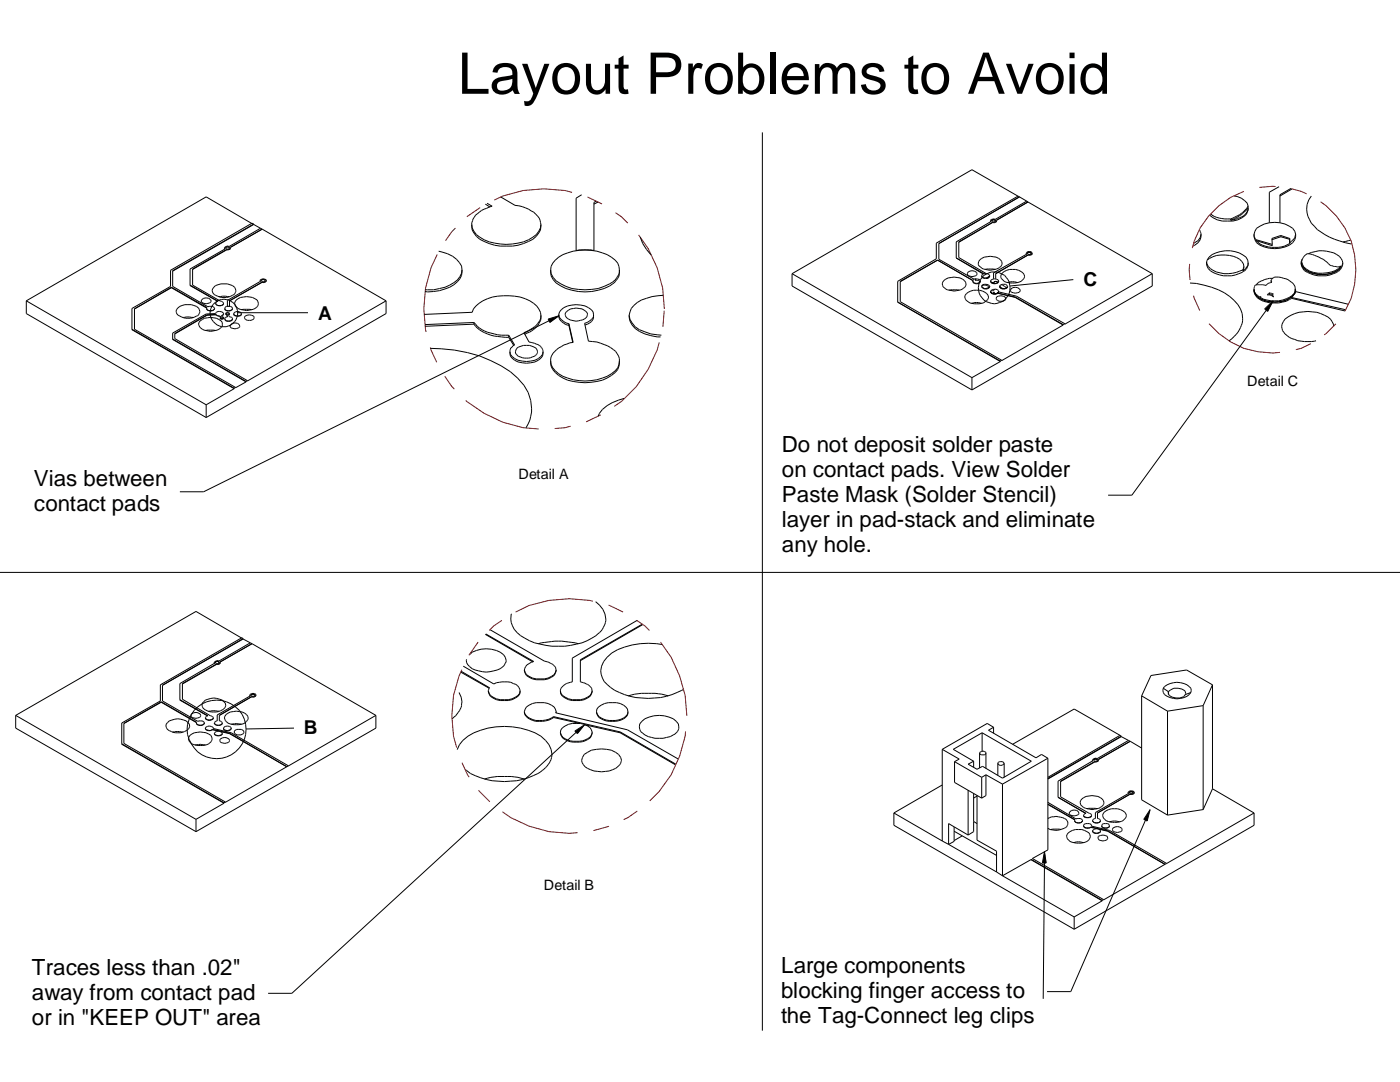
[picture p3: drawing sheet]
<svg xmlns="http://www.w3.org/2000/svg" width="279mm" height="216mm" viewBox="0 0 279 216" stroke-linecap="round" stroke-linejoin="round" font-family="sans-serif">
<g fill="none" stroke="#000" stroke-width=".2">
<path d="M99.9 39.3l2.9 1.7a6.1 6.1 0 0 1 5 2.9l.1 .9M116.1 38.9l-1.1 .6v10.5M152.1 26.4v179.3M203.1 39.1l-9.1-5.2-35.9 20.7M203.5 39.3l-.3-.2-16.3 9.4v3.1l-7.7 4.5v4.2M203.5 39.3l-16.1 9.3v3.1l7 4M203.5 39.3l1.4 .8M246.3 39.1a3.6 3.6 0 0 1 2.6 1.5l.2 .5M255.3 37.3l-2 1.1v6.1M257.6 37.6l-2.2 1.3v5.6M257.9 37.7l-2.5 1.4M261.7 39.1a4.4 4.4 0 0 0 .6 6 12.4 12.4 0 0 0 6.2 3.3l1.2 .3"/>
<path d="M34.2 57.3l7.1 4.1-.1 .1M34.2 57.4l7 4.1M34.2 57.4l-7.4 4.2M34.2 57.3v.1M34.2 57.3l-7.4 4.3M37.9 56.9l5.6 3.2h-.2l-.3 .4 .4 .5M40.3 59.8a1.19 1.19 0 0 1 1.9 .2l-.3 .4a1.2 1.2 0 0 1-1.8-.4zM42.7 57.3a3.3 3.3 0 0 1 4.1 0 1.07 1.07 0 0 1 .2 1.1 1.07 1.07 0 0 1-.9 .7 3.3 3.3 0 0 1-3.6-.6l-.2-.5zM43.7 59.2h2M44.8 49.5l.1 .1M44.9 49.6l-7 4.1v3.3l5.5 3.1M45 49.4l.6-.1 .2 .2-.5 .2-.3-.2z"/>
<path d="M45.2 49.9l-6.8 3.9M45.2 49.8l-6.8 3.9v3.2l6 3.3 .2 .3-.1 .3-.3 .2M45.2 49.8h.5M45.2 49.8v.1M45.7 49.4l.1 .1M47.2 59.9a3.5 3.5 0 0 1 4.1 0 1.17 1.17 0 0 1-.8 1.8 3.4 3.4 0 0 1-3.5-.6 .95 .95 0 0 1 .2-1.2zM50.3 44.6l-9.2-5.3-35.9 20.7M50.6 44.7l-16.1 9.3v3.2l7 4a1.07 1.07 0 0 1 1.3 .2v.2M50.6 44.7v.1M50.6 44.7l-.3-.2-16.3 9.4v3.3l-7.7 4.4v4.2l20.4 11.8M50.6 44.8l1.4 .8M50.6 44.8l-16.1 9.3"/>
<path d="M51.9 56l.1-.2 .6-.2 .5 .2 .1 .2M51.9 56h.1M52 56l-6.6 3.9v1.2M52 45.6l-6.3 3.6a.68 .68 0 0 0-.9 .2l.1 .2M52 45.6l.3 .1M52.2 55.9l.4-.2 .3 .2v.2l-.5 .1-.2-.2zM52.3 45.7l-6.3 3.7-.1 .3-.7 .2M52.3 56.3l-6.5 3.7v1.1M52.3 55.8l-.1 .2M52.3 45.7l24.7 14.3M52.3 55.8h.4M52.3 56.3h.5"/>
<path d="M53.2 56l-.5 .4-.4-.1M53.2 56l-.1 .1M87.5 50.1a5.9 5.9 0 0 1 4.6 3l.1 .7M92.2 53.8a3.5 3.5 0 0 1-2.5 3.5 9.6 9.6 0 0 1-4.9 .9M92.2 53.8a3.6 3.6 0 0 1-2.5 3.1 10.7 10.7 0 0 1-4.8 .9M94.1 44.8a3.6 3.6 0 0 0 2.5 3 10.7 10.7 0 0 0 9.7-.5 3.2 3.2 0 0 0 1.6-2.5M96.9 40.7l.9 .6M97.2 40.6l1 .5a5.8 5.8 0 0 0-3.8 2.6 3.2 3.2 0 0 0 1.4 4.1 10.5 10.5 0 0 0 10.5 0 3.5 3.5 0 0 0 1.6-3M109.9 53.8a3.3 3.3 0 0 0 2 2.8 9.8 9.8 0 0 0 10.9-.7l.8-1.5M110.8 51.9a9.5 9.5 0 0 1 9.4-1.4 6.1 6.1 0 0 1 3.1 2 3.4 3.4 0 0 1-.2 3.3 5.9 5.9 0 0 1-3.7 2.1 10.2 10.2 0 0 1-8.4-1.4 3.1 3.1 0 0 1-.2-4.6zM115 50h3.5M119 40.1l-.5 .3v9.6"/>
<path d="M119.4 40.3l-.9 .4M127.8 47.3a8.2 8.2 0 0 0 2.2 3.6M132.3 58.9a10.2 10.2 0 0 0-5.1 1.5 3.2 3.2 0 0 0-1.6 2.5M158.1 54.6v2.5l35.9 20.7M158.1 54.6l35.9 20.8M187.1 51.9l-7.4 4.2v4.1l20.2 11.7M187.1 51.9l7 4.1M187.1 51.9l-7.4 4.3M188.4 56a3.2 3.2 0 0 1 4.3 .3 1.05 1.05 0 0 1-.6 1.4 3.7 3.7 0 0 1-3.9-.5 .95 .95 0 0 1 .2-1.2zM189.4 57.9h2M190.8 51.5l5.5 3.1M190.8 51.5l5.5 3.2"/>
<path d="M192.9 58.6a3 3 0 0 1 4.3 .3 .9 .9 0 0 1-.6 1.3 3.2 3.2 0 0 1-3.9-.4l-.2-.5zM193.1 54.4a1.06 1.06 0 0 1 1.1-.4 1.06 1.06 0 0 1 .8 .8 1.19 1.19 0 0 1-2-.2zM194.1 56a.84 .84 0 0 0 1.5 .3M194.1 56v.1a.8 .8 0 0 0 .8 .5 .8 .8 0 0 0 .8-.6M194.4 55.7l.3-.1v.2M194.4 55.7l-.3 .3M194.7 55.7h.7l.2 .1 .1 .3M194.7 55.8l-.1 .1M195.3 55.7l-.1 .3h-.6l.1-.2M195.6 51.8a3.2 3.2 0 0 1 4.3 .4 1.33 1.33 0 0 1-1.4 1.6 2.81 2.81 0 0 1-3.3-1l.1-.6zM195.9 57.1v.1M195.9 57.1a.98 .98 0 0 1 1.6 .1l-.1 .2a1.34 1.34 0 0 1-1.4-.1"/>
<path d="M195.9 57.1a1 1 0 0 1 1.5 .2M195.9 57.2l.1 .2 .4 .3h.6l.3-.2M195.9 55.1l.1 .3 .3 .1h.8l.4-.4M196.6 53.8h2M196.8 55.5h.1M197.4 57.3l-.1 .2M197.5 55l-.4-.4h-.8l-.3 .2v.5l.9 .2M197.5 55.1l-.5 .4M197.5 55v.1M197.5 55l-.6 .5M197.7 56.1l.1 .3 .3 .2M197.7 58.2l.1 .1"/>
<path d="M197.8 58.4a1.07 1.07 0 0 0 1.3 .2v-.1M197.8 58.4l.2 .1M197.8 58.3v.1M197.8 58.4l-.1-.1 .3 .2M197.8 56.3l.2 .2M197.9 58.4l.1 .1M198 58.5l.5 .2 .3-.1h-.6l.3 .1 .6-.2M198 43.9h.6M198 43.9l-.1 .1M198 43.9l.3-.1 .3 .1M198.1 44.4l-6.8 3.9v3.1l5.5 3.2M198.1 56.6h.8"/>
<path d="M198.1 44.4l-6.8 3.9M198.2 58.3l.3 .1-.2-.1M198.4 57.7l-.2 .3h-.4M198.6 43.9l.1 .2-.2 .2h-.4l-.2-.3M198.7 56.1l.4 .1v.3M198.7 56.1l-.3 .1v.3l-.6-.2M198.7 56.1l-.3 .2M198.7 56.1l.4 .2M198.8 44.3l-.3 .2-.4-.1M198.8 44.3l-.7 .1M198.9 59.3a1.15 1.15 0 0 1 1.8 .4l-.1 .2a1.42 1.42 0 0 1-1.7-.1zM198.9 44.1l-.1 .2"/>
<path d="M199.1 58.5h.1M199.1 58.5l3.5 .9M199.1 58.5l3.5 .8M199.2 58.4l-.1 .1M199.3 56.1l-.2 .3M199.3 56.1a.86 .86 0 0 0-.8-.5 .86 .86 0 0 0-.8 .6l.1 .1M199.3 58.2l-.2-.4a1.33 1.33 0 0 0-1.4 .3l.1 .2M199.3 58.2l-.1 .2M199.3 56.1l-.1 .3-.3 .2M199.3 58.3l-.2 .2M199.3 58.2v.1M199.3 58.3l3.6 .8 9.6 5.5"/>
<path d="M199.5 57.2l.2 .3M199.6 57.1l-.1 .1M199.7 57.5h1.1M199.7 57.5l.3 .2h.6l.2-.2M199.8 56.8h1l.3 .4v.1l-.3 .2M200.1 54.4a3 3 0 0 1 4.3 .4l.1 .3a1.79 1.79 0 0 1-2 1.4 2.49 2.49 0 0 1-2.8-1.1l.1-.6zM200.8 57.5l-.3 .1M200.9 57.4l.1-.1-1.3-.5-.1 .2v.3l.6 .3M201.1 56.4l.7-.2 1.3 .2M201.1 57.2l-.3 .3M201.8 57.7a1.06 1.06 0 0 1 1-.4 1.06 1.06 0 0 1 .8 .8l-.1 .2a1.66 1.66 0 0 1-1.8-.1zM202.6 59.4l9.6 5.5"/>
<path d="M202.6 59.3v.1M202.6 59.3l9.6 5.5M204.8 50.6l.1 .1M204.9 50.7v-.3l.2-.2h.6l.3 .3-.1 .3-.8 .1-6.4 3.7v1M204.9 50.7l-6.6 3.7v1.2M204.9 40.1l-6.3 3.7-.4-.1a.37 .37 0 0 0-.4 .1 .37 .37 0 0 0 0 .4l-7 4.1v3.2M204.9 40.1l.2 .2M205.1 50.4l.6-.1 .1 .2a.56 .56 0 0 1-.8 0zM205.1 50.5l.6-.1 .1 .1M205.1 50.5h.1M205.1 40.3l-6.2 3.6-.1 .4M205.1 40.3l24.9 14.3"/>
<path d="M205.2 50.4l-.1 .1M205.6 50.4l.1 .1M206 50.6l-.4 .3M214.2 55.8l-12.6 1.3M230 54.6l-17.5 10M230 54.6v2.5l-36 20.7M237.5 56.5a13 13 0 0 1 9.6 4.3 4.7 4.7 0 0 1-1.2 6.8l-.6 .4M239.4 45.9a2.12 2.12 0 0 1-1.3 3.2M239.7 46.7a2.24 2.24 0 0 1-1.5 1.9M240.8 52.2l.1-.3a5.8 5.8 0 0 1 6.9 .3 1.18 1.18 0 0 1 .3 1.5v.3l.5-.4 .5-.9M240.8 52.2a2.42 2.42 0 0 0 1.9 2.1 7 7 0 0 0 5.4-.5M241 51.8a4.9 4.9 0 0 1 4.5-1.8 5.3 5.3 0 0 1 3.2 1.3 2.05 2.05 0 0 1-.8 3.1 5.9 5.9 0 0 1-6.8-.8l-.2-.5-.1-.9"/>
<path d="M241.6 42.7a4.9 4.9 0 0 0 4 1M245.6 43.7v.2M248.2 53.3l-.1 .6M249.1 41.7a2.53 2.53 0 0 1-2 2.2 5.8 5.8 0 0 1-5.7-1M249.1 41.1a1.93 1.93 0 0 1-1.3 2.2l-1.3 .5-.9 .1M249.1 41.1l-.3 .6a7.2 7.2 0 0 1-3.2 2M249.1 41.4a6.5 6.5 0 0 1-3.5 2.5M250.3 58.1a2.67 2.67 0 0 0 2.5 2.2 5.9 5.9 0 0 0 4.8-.6l.1-.2M250.3 47.2l.4 .6M250.7 48l3.2 1v-.2M250.7 47.8v.2M250.7 47.8l3.2 1"/>
<path d="M251.2 59.2h.4l-.1 .4 .6 .3M251.2 59.2a1.96 1.96 0 0 1-.9-1.3 2.82 2.82 0 0 0 2.5 2.2M251.2 59.2v.2M251.2 59.4h.3M253.2 58.8l.1-.4 .8 .2-.1 .5M253.3 44.5l-1 .2-.8 .4a2.2 2.2 0 0 0-1.2 2.4 2.2 2.2 0 0 0 2 1.8 6.1 6.1 0 0 0 5.7-.9l.4-.6 .2-1.1M253.3 58.5l-.4 .3h.5l.6 .3M253.3 58.7l.7 .1M253.3 44.5h2.1M253.7 56l.1 .3-.7 .3-.5 .4-.5-.2-1.7 .1a1.94 1.94 0 0 0 .8 2.5M254 59.1l.1 .1M254 55.5l-.3 .5v.3"/>
<path d="M254 55.5a4.2 4.2 0 0 0-2.5 .7l-.8 .6M254 55.5a1.49 1.49 0 0 1 1.7-.1 3.4 3.4 0 0 1 2.8 2l-.1 1.2-1.1 1-.6 .3M254 59.1l.2 .2M255.4 44.5a4.4 4.4 0 0 1 3 1.6l.2 .6M255.6 47.2l-1.8 .6M255.6 47l-1.8 .6 .1 1.2M255.6 47.2l1.8 .6M255.6 47l1.8 .6v1a5.7 5.7 0 0 1-6.7-.6M255.6 47v.2M256.7 59.9l-.8 .2-1.5 .2M256.7 59.9l-.7 .2-.8 .1M257.7 59.5l10.8 2.6"/>
<path d="M257.7 59.4v.1M257.7 59.4l10.9 2.4M258.1 58.9l-1.4 1M258.3 58.7l.2-.4-.8 1.1M258.5 57.8v.4M258.5 58.2l10.6 2.5M258.5 58.2a4.6 4.6 0 0 1-4.8 1.8l-1.6-.3-.6-.3M258.6 46.7a2.2 2.2 0 0 1-1.2 1.7M258.6 57.9l-.1 .1M259.7 52.4a2.61 2.61 0 0 0 2.5 2.2 6.1 6.1 0 0 0 4.9-.8l.4-.5v-.2M259.8 52.2a1.56 1.56 0 0 1 2.2-1.4l2.1 .9 1.3 1.2a3.6 3.6 0 0 0 2.1 .2M259.8 52.2a2.52 2.52 0 0 0 2.3 2.3 5.8 5.8 0 0 0 5.4-1l.5-.9"/>
<path d="M259.8 52.2a3.3 3.3 0 0 0 3.3 2.3 6.9 6.9 0 0 0 4-.9l.4-.5M261.1 50.6a6.2 6.2 0 0 1 6.2 .5 1.95 1.95 0 0 1-.5 3.3 6.3 6.3 0 0 1-6.5-.4 1.76 1.76 0 0 1-.5-2.3M269.6 47.9l-1.5 .4M5.2 60v2.6l35.9 20.7M5.2 60l35.9 20.8M26.3 65.7l20.4 11.8M26.8 61.6v4.1l20.2 11.6M34.5 67.6l14.6 8.5M35.5 61.5a3.3 3.3 0 0 1 4.1 0 1.07 1.07 0 0 1 .2 1.1 1.07 1.07 0 0 1-.9 .6 3.3 3.3 0 0 1-3.6-.5l-.2-.6zM36.6 63.3h1.9M40 64a3.4 3.4 0 0 1 4.4 .3v.8a3 3 0 0 1-4.7-.2v-.6zM41.1 66h1.9"/>
<path d="M41.2 61.5l.1 .3M41.2 61.6l.1 .2M41.3 62.8l-6.4 3.7v1.1l14.5 8.3M41.3 61.8l.4 .2M41.3 62.9l-6.4 3.7M41.3 62.8v.1M41.7 62h.7M42.7 61.8l-.3 .2M42.8 61.6l-.1 .2M43.1 62.7l.4 .4h.4l.1 .1-.1 .4 .2 .1h.3l.3-.3M43.1 62.8l.6 .3M43.1 62.8l-1.8 .1"/>
<path d="M43.1 62.7v.1M43.1 62.7l-1.8 .1M43.4 61h.8M44 63.3h.5v.2l-.3 .1zM44.3 63l.3-.3v-.1a.97 .97 0 0 0-1.6 0l-1.9 .1-6.6 3.8v1.2l14.6 8.5M44.4 62.9l-.2 .1 .5 .4M44.6 62.7l-.1 .1M44.7 63.4l-.4 .3-.4-.2M44.9 63.7a.9 .9 0 0 0 1.5 0M44.9 61.7l.1 .2M44.9 63.7l.3 .4h.8l.3-.2 .1-.2M45 62.7l.3 .1"/>
<path d="M45 61.9l-.1-.1v-.2l.3-.5h.8l.3 .2 .1 .4-.3 .2M45 61.9h1.1M45 61.9l.3 .2h.6l.2-.2M45.1 62.6l.3-.2 .2 .1v.2h-.3zM45.3 62.8l-.3-.1v-.2l.4-.2 .4 .2v.2l-.2 .1M45.3 62.8l.1 .4-.5 .2v.3M45.6 62.8l.1 .4h.2a.44 .44 0 0 1 .5 .5M45.7 62.7l-.1 .1M46.1 64.8a.97 .97 0 0 1 1-.4 .97 .97 0 0 1 .7 .9 1.45 1.45 0 0 1-1.8 0l-.1-.3zM46.4 61.6l-.3 .3M46.7 62.7l.1 .2a1.12 1.12 0 0 0 1.2 0M46.7 62.4a.8 .8 0 0 1 .9-.3 .8 .8 0 0 1 .6 .7l-.2 .2a1.28 1.28 0 0 1-1.3-.2z"/>
<path d="M46.7 77.6l-5.6 3.2M46.7 77.5v.1M47 77.3l-.3 .2M47.4 62.4h14.1M48.2 62.7l-.2 .2M48.2 61.8h2M48.9 63.1a1.54 1.54 0 0 1 1.7 0l.1 .4-.2 .3a1.42 1.42 0 0 1-1.6-.2l-.1-.3zM49.1 76.2l-2.1 1.1M49.1 76.1v.1M49.4 75.9l-.3 .2M77 60l-27.6 15.9M77 60v2.6l-35.9 20.7"/>
<path d="M84.7 62.7l9.5-.4a4.5 4.5 0 0 1 3.1-2.7 11.5 11.5 0 0 1 8.4 .4 3.5 3.5 0 0 1 2.2 4 5.1 5.1 0 0 1-3.2 2.7M85.9 69.5a27.6 27.6 0 0 1 16 4.7 9.4 9.4 0 0 1 4.2 7.2 7.3 7.3 0 0 1-1.1 3.9M94.6 64.7a6.6 6.6 0 0 0 4.7 2.4l2.2 .2M94.6 64.3v.4M94.6 64.3l-9.8 .5M94.6 64.3l1.1 1.1a8.9 8.9 0 0 0 5.8 1.5M94.6 64.7l-9.8 .4M101.5 67.3l1 1.6M101.5 66.9v.4M101.8 70.2a2.35 2.35 0 0 0 2.4 1.9 3.8 3.8 0 0 0 4.1-1.4l.1-.5M103.1 69.5a3.3 3.3 0 0 1 3.9 0 1.01 1.01 0 0 1 .2 1.1 1.01 1.01 0 0 1-.9 .6 2.74 2.74 0 0 1-3.4-.8zM107.9 63.2v.5a4.9 4.9 0 0 1-3.3 2.7l1 1.8 1.1 .3a1.98 1.98 0 0 1 1.6 2.5 3.8 3.8 0 0 1-4.1 1.4 2.27 2.27 0 0 1-2.4-2.5l.1-.5 .8-.6-1.2-1.9"/>
<path d="M109.4 63.7l2.2-.7-1.9 1.3zM109.6 64l-69 34.1h-4.7M109.9 72.1a4.3 4.3 0 0 0 3.4 3.3 10.5 10.5 0 0 0 8.7-.8l1.3-1.2 .2-.7M111.5 62.7a2.48 2.48 0 0 0 2 1.9M111.5 62.7a2.64 2.64 0 0 1 2.6-1.8 4.1 4.1 0 0 1 4.3 1.3 1.92 1.92 0 0 1-1.6 2.7M111.5 62.7a1.98 1.98 0 0 0 1.4 2.1l.6 .1M112.9 62.4a2.73 2.73 0 0 1 2.1-.9 2.19 2.19 0 0 1 2.3 1.2l-.1 .2a1.59 1.59 0 0 1-1.7 1.1 2.71 2.71 0 0 1-2.6-.8l-.1-.5zM113.5 64.6l.9 3.7a6.1 6.1 0 0 0-4.4 2.9 3.2 3.2 0 0 0 1.5 3.7 10.1 10.1 0 0 0 7.6 1.2 6.9 6.9 0 0 0 4.2-2.4l.2-.6 .1-1M113.5 64.9l.8 3.4M113.5 64.6v.3M118.4 63.2l-.1 .3-.7 .6-.9 .4 .7 3.6a7.2 7.2 0 0 1 5.8 2.5l.4 .9v.9M124.5 79.5a6.9 6.9 0 0 0-5.1 3.6"/>
<path d="M125.6 62.9a3.9 3.9 0 0 0 3.1 3.7l2.4 .6h.7M125.6 62.9a4.1 4.1 0 0 0 3.1 3.3l1.2 .4 2.1 .3M179.2 60.3l20.4 11.8M193.9 60.5l.7-.1 1.3 .1M194 75.4v2.4M199.6 72.1h.1M199.6 72.1l-5.6 3.3M199.9 71.9l-.3 .2M212.2 64.9l-12.3 7M212.2 64.8v.1M212.5 64.6l-.3 .2M252.4 61.6l1.7-1.6-1.1 2.1z"/>
<path d="M252.7 61.9l-26.8 36.9h-4.8M252.8 60.1l.8 .1M252.8 60.1l1.6 .2M253.7 60.2l.7 .1M266.2 65.1a2.87 2.87 0 0 0-1.9-2.2 7.8 7.8 0 0 0-7.8 .8 1.96 1.96 0 0 0 0 2.9 6.7 6.7 0 0 0 6.1 1.4M41.1 80.8v2.5M-.1 114.2h279.5M32.4 136.7v3.2l7.1 4a1.07 1.07 0 0 1 1.2 .2l.1 .2M35.9 139.6l5.6 3.2h-.2l-.3 .5M42.8 132.2v.1M42.8 132.3v.1M42.8 132.3l-6.9 4.1v3.3l5.5 3.1"/>
<path d="M43 132.1l-.1 .1zM43 132.1l-.1 .1 .3 .2 .6-.2M43.2 132.5l-6.8 3.9v3.1l5.8 3.3 .4 .5M43.2 132l-.2 .1M43.2 132h.4l.2 .2M43.2 132.5h.5M43.2 132.6l-6.8 3.9M43.2 132.5v.1M43.5 132l.3 .2zM48.3 127.3l-9.2-5.3-36 20.7M48.5 127.4v.1M48.5 127.4l-.2-.1-16.3 9.4v3.2l-7.7 4.4v4.2l20.4 11.8"/>
<path d="M48.5 127.5l-16.1 9.2M48.5 127.5l1.5 .8M48.5 127.4l-16.1 9.3M49.9 138.8l.1 .1M50 138.9l-6.7 3.8v1.1l-.4 .2-.1 .3M50 138.9v-.4l.5-.2 .6 .2-.1 .4M50 128.3l-6.3 3.6a.68 .68 0 0 0-.9 .3v.1M50 128.3l.3 .1M50.2 139l-6.4 3.7v1.1l.6 .4-.1 .3M50.2 139h.6M50.3 128.4l-6.4 3.7v.3l-.7 .2M50.3 138.5h.4"/>
<path d="M50.3 128.4l24.7 14.3M50.4 138.5l-.3 .1M50.6 138.5l.3 .1v.2l-.3 .1h-.4l-.1-.3M50.7 138.5l.2 .2M50.7 138.5l-.2-.1-.4 .2M51 138.9l-.4 .2-.4-.1M51.1 138.8l-.1 .1M91.6 138.2a3.6 3.6 0 0 1-1 4.9l-.3 .3M91.9 134.1l5.7 3.2M92 133.9l5.7 3.3-.2 .5a1.06 1.06 0 0 0 .4 1.2 4.3 4.3 0 0 0 5.8-.4l.1-.7M92.5 132.9l6.1 3.6a4.8 4.8 0 0 1 4.7 .3l.5 1M93.8 130.6a5 5 0 0 1 4.2-1.1 3.2 3.2 0 0 1 3 2.2l-.2 .6a2.41 2.41 0 0 1-2.2 1.6 5.6 5.6 0 0 1-4.9-.9 1.27 1.27 0 0 1-.6-1.4"/>
<path d="M96.9 126.6l9.4 5.5M96.9 126.5l9.6 5.5a2.1 2.1 0 0 0-1.9 1.7M97.5 137.8a1.94 1.94 0 0 0 1.6 1.6 4.1 4.1 0 0 0 4.6-1.1l.1-.5M97.8 125.6l10.8 6.3 .7 .2a2.21 2.21 0 0 1 1.7 1.6M104.6 133.7a1.92 1.92 0 0 0 1.7 1.8 3.9 3.9 0 0 0 4.5-1.1l.2-.7M104.6 133.7a1.94 1.94 0 0 0 1.7 1.6 3.9 3.9 0 0 0 4.5-1.1l.2-.5M107.4 128.4a15.4 15.4 0 0 1 8 0M111.8 137.8a1.94 1.94 0 0 0 1.7 1.6 3.9 3.9 0 0 0 4.5-1.1l.2-.5M118.9 120.1a3.9 3.9 0 0 1 1.3 5.5 8.1 8.1 0 0 1-5.1 2.9 14.3 14.3 0 0 1-11.2-1.7 4 4 0 0 1-1.8-4.3M125.4 138.9a14.1 14.1 0 0 1 7.9 0M127.2 123.8l-13 7.5v4.8a2.38 2.38 0 0 0-2.4 1.9 1.94 1.94 0 0 0 1.7 1.6 3.9 3.9 0 0 0 4.5-1.1l.2-.7M128.2 124.5l-12.4 7.2v4.4a3.8 3.8 0 0 1 2.3 1.3l.1 .4"/>
<path d="M128.3 124.6l-12.5 7.2M132.2 128.6a14.7 14.7 0 0 0-10.1 1.7 4.4 4.4 0 0 0-2.1 4.2 3.9 3.9 0 0 0 1.8 2.7 14.4 14.4 0 0 0 14.6 .4M227.8 138.9v20.7l5.2 3M227.8 138.9l5.2 3M232.2 137.3a3.8 3.8 0 0 1 5.5 0v.9M232.2 137.3a1.26 1.26 0 0 0 .7 1.6 3.8 3.8 0 0 0 4.8-.7M232.2 137.3l1 .7M233.2 138a2.35 2.35 0 0 1 3.3-.2l.1 .5v.3M233.2 138.3l.1 .5a2.89 2.89 0 0 0 2.9 .2l.4-.4M233.2 138v.6M237.7 138.2l-1.1 .4M242 136.7l-5.2-3-7.1 1.1-1.9 4.1"/>
<path d="M242 136.7v20.7M242 136.7l-1.9 4.1M3.1 142.7v2.6l36 20.6M3.1 142.7l36 20.8M24.3 148.4l20.4 11.8M24.7 144.4v3.9l20.3 11.7M32.2 140.1l7 4.1M32.2 140l7 4.1 .1 .4M32.2 140.1l-7.5 4.3M32.2 140l-7.5 4.4M32.2 140v.1M33.2 144.4a3.1 3.1 0 0 1 4.6 0 1.08 1.08 0 0 1-1 1.6 3.1 3.1 0 0 1-3.5-.6l-.2-.5z"/>
<path d="M34.5 146h2M37.9 146.7a3.5 3.5 0 0 1 4.2 0 1.06 1.06 0 0 1-.4 1.7 4.1 4.1 0 0 1-3.4 0l-.5-.5-.2-.5zM38.2 142.5a1.06 1.06 0 0 1 1-.4 1.06 1.06 0 0 1 .8 .8l-.1 .2a1.2 1.2 0 0 1-1.8-.4zM38.9 148.7l1.1-.2 1 .2M39.2 144.3l.1 .2M39.3 144.5l.3 .2M39.6 144.7h.8M40.4 140.3a3.1 3.1 0 0 1 4.6 0 1.08 1.08 0 0 1-1 1.5 3.1 3.1 0 0 1-3.5-.6l-.2-.5zM40.6 144.5l-.2 .2M40.8 144.3l-.2 .2M41 143.3a.97 .97 0 0 0 1.6 0M41 145.3a.93 .93 0 0 1 1.6 .1l3.5 .8 11.5 6.6"/>
<path d="M41 145.3l.1 .2M41 143.3a.89 .89 0 0 0 .8 .5 .89 .89 0 0 0 .8-.5M41.1 145.5l.8 .3M41.1 145.5l.1 .2 .7 .1M41.7 141.9h2M42.4 145.6l-.5 .2M42.4 145.5l-.2 .2M42.4 145.5v.1M42.4 145.6l1.4 .3M42.4 145.5l3.4 .8M42.8 144.3l.1 .2M42.8 146.6a1.14 1.14 0 0 0 1.5 0"/>
<path d="M42.9 144.5l.3 .2M43.2 144.7h.7M43.9 146l.4 .1 .1 .4a1.03 1.03 0 0 1-1.6 .1M43.9 147.5a1.06 1.06 0 0 1 1.1-.4 1.06 1.06 0 0 1 .8 .8 1.2 1.2 0 0 1-1.9-.2zM43.9 146a.89 .89 0 0 0-1.1 .4v.2M43.9 146l1.9 .4M44.3 144.5l-.4 .2M44.4 144.3l-.1 .2M44.6 145.5a1.16 1.16 0 0 0 1.4 .1M44.7 145.1a.82 .82 0 0 1 .8-.3 .82 .82 0 0 1 .6 .7 1.03 1.03 0 0 1-1.5 0zM45.1 142.6a3.2 3.2 0 0 1 4.3 .3l.1 .4a1.63 1.63 0 0 1-1.8 1.3h-1a1.61 1.61 0 0 1-1.8-1.7zM45.8 146.3v.1"/>
<path d="M45.8 146.3l11.4 6.7M45.8 146.4l11.4 6.6M46.1 144.5l1.1-.1 1 .1M46.1 145.5h.1M46.8 145.8l.4-.3h1l.4 .3 .1 .4-.6 .4h-.8l-.5-.3zM57.2 153l-12.2 7M57.6 152.8l-.4 .2M58.7 145.3l-9.6 .2M75 142.7v2.6l-35.9 20.6M75 142.7l-17.4 10.1M91.3 149.6a6.1 6.1 0 0 1 4.6-3.9 14.7 14.7 0 0 1 12 1.2 4.7 4.7 0 0 1 2.3 3.9 5.5 5.5 0 0 1-3.8 4 14.8 14.8 0 0 1-12.5-.5l-1-.7M96.7 155.4l.6-.1a13.9 13.9 0 0 1 6.7 0l.6 .1"/>
<path d="M104.6 142a1.99 1.99 0 0 0 1.7 1.8 5 5 0 0 0 4.2-.6M104.6 142a1.94 1.94 0 0 1 1.7-1.6 3.9 3.9 0 0 1 4.5 1.1l.2 .7M104.6 142a2.49 2.49 0 0 0 2.3 1.8 5.2 5.2 0 0 0 3.6-.8M110.5 143v.2M110.5 143.2l5.2 1.2M110.5 143l13.3 3M111 142.2h-.1l14.3 3.4 10.2 5.9M111.8 146.1v.2a2.08 2.08 0 0 0 2 1.7 3.8 3.8 0 0 0 4.2-1.2l.2-.7M111.8 146.1a2.08 2.08 0 0 0 2 1.7 3.8 3.8 0 0 0 4.2-1.2l.2-.5M111.8 146.1a1.94 1.94 0 0 1 1.7-1.6 3.9 3.9 0 0 1 4.5 1.1l.2 .5M114.7 145.9l2-1.3-1.5 1.8zM115 146.1l-56.7 52.1h-4.8"/>
<path d="M116.6 150.5a5.9 5.9 0 0 1 6.8 0 1.67 1.67 0 0 1-.5 2.8 5.3 5.3 0 0 1-6.5-.7 1.44 1.44 0 0 1 .2-2.1zM116.7 144.6l7.1 1.6M119 142v.2M119.5 141.1a4.2 4.2 0 0 1 5.7 .4 1.63 1.63 0 0 1-1.2 2.2 4.2 4.2 0 0 1-4.7-.9 1.36 1.36 0 0 1 .2-1.7zM123.8 146v.2M123.8 146l11.1 6.5M123.8 146.2l11.1 6.5M125.3 142.2a2.53 2.53 0 0 1-2.5 1.6 3.7 3.7 0 0 1-3.5-1.1l-.2-.4M128.1 143.9a5.6 5.6 0 0 1 6.9 0 1.6 1.6 0 0 1-.6 2.7 5.7 5.7 0 0 1-6.6-.6 1.59 1.59 0 0 1 .3-2.1zM188 156.6l-9.6 5.6M188 149.5l3.4 2-.9 .5M188 149.5v18.3"/>
<path d="M190.5 152v4.1l5.4 3.2M190.5 152l5.4 3.1M193.2 157.6v9M194.3 151.9v1.2M194.3 158.3v7.6l-1.1 .7M195 158.7v8.9l3.9 2.2v4.2M195 158.8l-.7 .5M195.5 153.2v-3l.7-.3 .6 .2v3.2M195.5 150.3l.3 .3h.7l.3-.3M195.9 155.1v4.2M196 146.2l-5.8 3.3 4.1 2.4M196 146.2l9.8 5.7-5.7 3.4-4-2.4-1.1 .6-1.8-1 1.1-.6"/>
<path d="M196 146.2v3.7M196.8 154.6v4.1l-.9 .6M196.8 154.6l-.9 .5M196.8 154.6l3.3 1.9M198.3 145.1l-1 .6 9.5 5.5 1.1-.7 1.2 .8M198.3 145.1v1.2M198.3 145.1l-1.3-.7-9 5.1M199.1 152.3a.69 .69 0 0 0 .7 .4 .69 .69 0 0 0 .6-.4M200.1 156.5v18.3M200.4 152.3l-.4-.3h-.5l-.4 .2v2.5M200.4 152.3v2.8M209.1 151.3v18.3l-3 1.7"/>
<path d="M209.1 151.3l-9 5.2M211.2 159.1l5.5 3.2h-.1l-.4 .4M211.2 159.1l5.5 3.2M215.9 159.4a3.2 3.2 0 0 1 4.3 .4 1.05 1.05 0 0 1-.6 1.3 3.7 3.7 0 0 1-3.9-.4 .95 .95 0 0 1 .2-1.3zM218 151.7l.1 .1M218.1 151.8l-6.9 4.1v3.2M218.3 151.6l.3-.2 .4 .3-.6 .2zM218.4 152l-6.7 3.9v3.1l6 3.4 .1 .3M218.4 152v.1M218.4 152.1l-6.7 3.9M218.8 151.5l.1 .1zM218.8 151.5l-.5 .1"/>
<path d="M219.1 151.9l-.7 .2M219.1 151.9l-.7 .1M219.2 151.7l-.1 .2M223.5 146.7l-14.4 8.4M223.5 146.7l-9.1-5.2-12.3 7M223.5 146.7l.3 .2M223.8 147l-14.7 8.4M223.8 147l1.4 .7M223.8 146.9v.1M223.8 146.9l-14.7 8.5M225.2 147.7l-6.3 3.7a.68 .68 0 0 0-.9 .2l.1 .2M225.2 147.7l.4 .2"/>
<path d="M225.4 158.1a.38 .38 0 0 0 .4 .3 .38 .38 0 0 0 .3-.3M225.4 158.1h.7M225.6 147.9l-6.4 3.7-.1 .3M225.6 147.9l2.2 1.4M225.6 158l-.2 .2M226 158l.1 .1M226 158l-.3-.1-.3 .2M226 158l.1 .2M226.4 158.2l-.3 .3h-.6l-6.5 3.7v1.1l.6 .4-.1 .3-.3 .2M226.4 158.2l-.3-.4h-.6l-.3 .2v.3l-6.6 3.8v1.2l-.4 .2-.2 .2 .4 .5M226.4 158.2l-.5 .3M233 141.9v20.7"/>
<path d="M240.1 140.8l-7.1 1.1M240.1 140.8v20.7M242 157.4l-1.9 4.1M242 157.4l8.3 4.8M39.1 163.5v2.4M44.7 160.2v.1M44.7 160.3l-5.6 3.2M45 160l-.3 .2M178.4 162.2l9.6 5.6M178.4 162.2v2.5l36 20.7M188 167.8l1.3 .7M189.3 168.5l9.6 5.5"/>
<path d="M190.4 165.9l8.5 4.8M190.4 165v2.9l-1.1 .6M192 166.8l-1.6 .9M193.2 166.6l-3.9-2.3v4.2M194.3 163.9l.7 .4M198.9 174l1.2 .8M200.1 174.8l5.6-3.3 14.3 8.2M200.1 174.8l14.3 8.2M205.7 171.4l14.3 8.3M206 171.3l14.2 8.2M208.4 172.2l-.2 27.1M208.4 169.9l.4 2.3h-.8z"/>
<path d="M209.1 160.4l5.4 3.2M209.1 160.1l5.6 3.3a1.07 1.07 0 0 1 1.3 .2l.1 .1-.5 .5M209.1 163.3l.8-.3a3.9 3.9 0 0 1 2.9 .5l.3 .5a1.02 1.02 0 0 1-.7 1.3 3.4 3.4 0 0 1-3.3 0M209.1 160.5l5.4 3.1M209.7 165.5h2.1M213.2 166.2a3.3 3.3 0 0 1 4.1 0 1.14 1.14 0 0 1-.7 1.9 4.4 4.4 0 0 1-3.1-.2l-.5-.5-.1-.5zM213.5 162a.97 .97 0 0 1 1.1-.4 .97 .97 0 0 1 .7 .9 1.45 1.45 0 0 1-1.9 0v-.3zM214.3 168.1a2.48 2.48 0 0 1 1.9 0M214.5 163.6v.4l.4 .2M214.9 164.2h.7M216.2 164.8l.1-.3 .4-.2h.7l.4 .2v.3l3.6 .9 11.4 6.6M216.2 164.8a.82 .82 0 0 0 1.3 .4"/>
<path d="M216.2 162.7l.1 .3 .4 .2h.7l.4-.2v-.3M216.2 162.7a.97 .97 0 0 0 1.6 0M216.2 164.8l.3 .3 1 .1M216.9 161.4h2M217.7 165.1l1.3 .3M217.7 165l3.4 .8M217.7 165.1l-.2 .1M217.7 165v.1M217.7 165l-.2 .2M218 165.8l.1 .2a1.03 1.03 0 0 0 1.5-.1M218 165.8a.99 .99 0 0 0 1.6 .1M218 165.8a.9 .9 0 0 1 .9-.4 .9 .9 0 0 1 .7 .5"/>
<path d="M218.4 164.2h.8M219.2 166.9a1.68 1.68 0 0 1 1.8 0l.1 .5a1.2 1.2 0 0 1-2-.2zM219.3 165.4l1.8 .5M219.9 164.9l.1 .2M220 179.7h.1M220 179.7l-5.6 3.3M220 165.1l-.1-.1v-.2l.3-.5h.9l.2 .2 .1 .5-.2 .1M220 165.1l.3 .2h.6l.3-.2M220 165.1h1.2M220.2 179.5l-.2 .2M220.4 162.1a3 3 0 0 1 4.3 .3l.1 .3a1.63 1.63 0 0 1-1.9 1.4h-.9a1.61 1.61 0 0 1-1.9-1.7zM221.1 165.8l11.4 6.7"/>
<path d="M221.1 165.8v.1M221.1 165.9l11.4 6.6M221.4 164.9l-.2 .2M221.4 164l.7-.2 1.3 .2M222.1 165.3a1.06 1.06 0 0 1 1-.4 1.06 1.06 0 0 1 .8 .8l-.1 .2a1.2 1.2 0 0 1-1.8-.4zM228.6 163.7l-14.9 34.2h-4.7M229.5 161.5l-.6 2.3-.6-.3zM232.5 172.5l-12.3 7M232.8 172.3l-.3 .2M240.1 161.5l-7.1 1.1M250.3 162.2v2.5l-35.9 20.7M250.3 162.2l-17.5 10.1"/>
<path d="M214.4 183v2.4"/>
<circle cx="198.4" cy="57.4" r="3.2"/>
<circle cx="44.7" cy="62.5" r="2.76"/>
<circle cx="43.2" cy="145.5" r="5.9"/>
</g>
<path d="M270.6 53.8a16.6 16.6 0 0 0-22.4-15.6 16.6 16.6 0 0 0-7 26.4 16.6 16.6 0 0 0 27.2-2.5l1.3-2.6 .6-2.8 .3-2.9M132.6 61.6a24 24 0 0 0-33.6-22 24 24 0 0 0-6.9 39.5 24 24 0 0 0 39-9.2l1.1-4.1 .4-4.2M137.1 142.8a23.4 23.4 0 0 0-31.5-21.9 23.4 23.4 0 0 0-9.9 37.1 23.4 23.4 0 0 0 38.2-3.4l1.7-3.7 1.1-4 .4-4.1" fill="none" stroke="#830810" stroke-width=".2" stroke-dasharray="15.9 3.2 3.2 3.2 3.2 3.2" stroke-linecap="butt"/>
<g fill="#000">
<path d="M109.4 63.7l2.1-.6-1.6 1.2h-.3z" fill-rule="evenodd"/>
<path d="M254 60.1l.1 .1zM252.4 61.6l.7 .5 .9-1.9z" fill-rule="evenodd"/>
<path d="M116.6 144.7l.1 .1zM114.7 145.9l.6 .5 1.3-1.6z" fill-rule="evenodd"/>
<path d="M208.4 170l.4 2.2h-.7z" fill-rule="evenodd"/>
<path d="M229.4 161.7v.2zM229.4 161.9l-1.1 1.6 .7 .3z" fill-rule="evenodd"/>
</g>
<text font-size="11.4" x="91.4" y="18.7">Layout Problems to Avoid</text>
<g font-size="4.4">
<text x="156" y="90.3">Do not deposit solder paste</text>
<text x="156" y="95.2">on contact pads. View Solder</text>
<text x="6.8" y="101.9">contact pads</text>
<text x="6.8" y="96.9">Vias between</text>
<text x="156" y="100.2">Paste Mask (Solder Stencil)</text>
<text x="156" y="105.2">layer in pad-stack and eliminate</text>
<text x="156" y="110.1">any hole.</text>
<text x="6.3" y="194.6">Traces less than .02&quot;</text>
<text x="155.9" y="194.2">Large components</text>
<text x="6.3" y="199.5">away from contact pad</text>
<text x="155.9" y="199.2">blocking finger access to</text>
<text x="6.3" y="204.5">or in &quot;KEEP OUT&quot; area</text>
<text x="155.9" y="204.1">the Tag-Connect leg clips</text>
</g>
<g font-size="3.8">
<text x="216.2" y="57">C</text>
<text x="63.5" y="63.8">A</text>
<text x="60.6" y="146.6">B</text>
</g>
<g font-size="2.9">
<text x="248.9" y="77">Detail C</text>
<text x="103.5" y="95.5">Detail A</text>
<text x="108.5" y="177.5">Detail B</text>
</g>
</svg>
